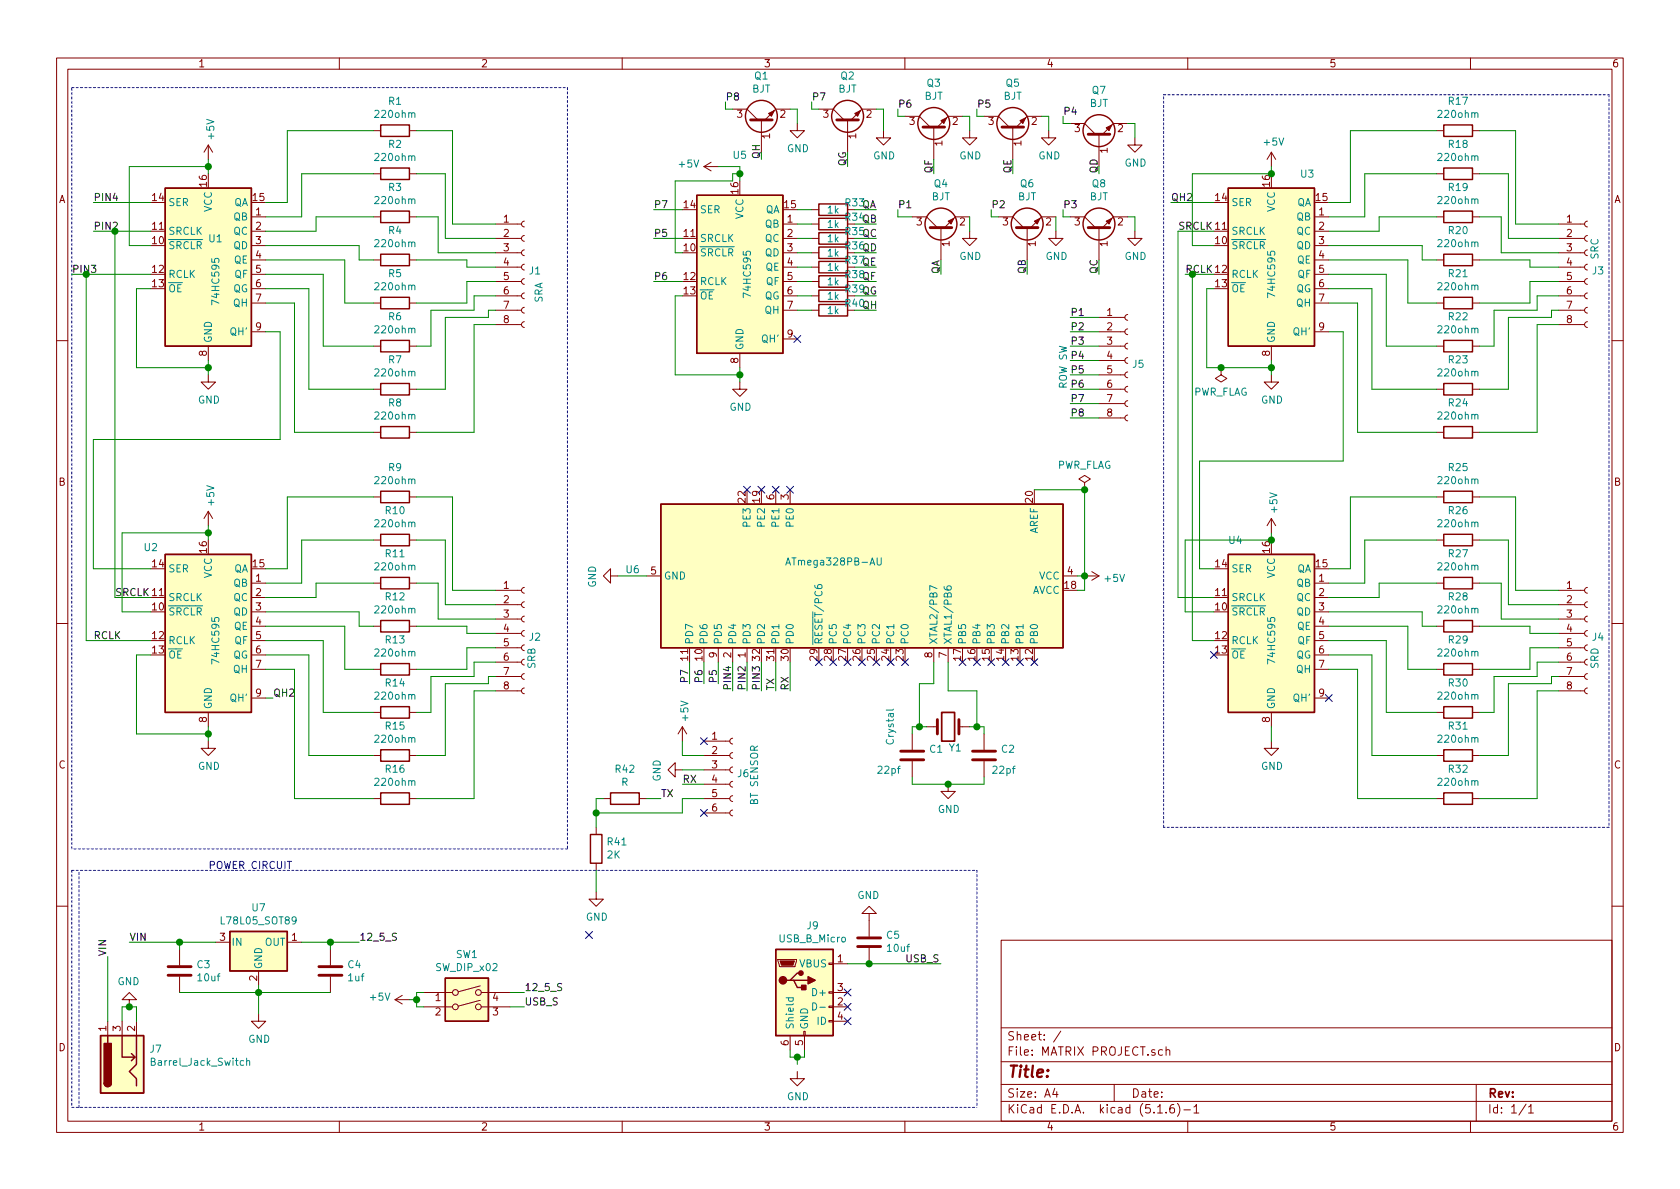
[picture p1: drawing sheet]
<svg xmlns="http://www.w3.org/2000/svg" width="297mm" height="210mm" viewBox="0 0 297 210" stroke-linecap="round" stroke-linejoin="round" font-family="sans-serif">
<g fill="none" stroke="#840000" stroke-width=".18">
<path d="M10 10.3h277v189.9h-277zM12 12.2h273v186.1h-273zM60 10.3v1.9M110 10.3v1.9M129.5 19.3h2.6l1.9 1.9M139.7 19.3h-2.5l-1.9 1.9M144.8 19.3h2.5l1.9 1.9M154.9 19.3h-2.5l-1.9 1.9M160 10.3v1.9M210 10.3v1.9M260 10.3v1.9M36.8 25.6v2.6"/>
<path d="M36.8 25.6l-.7 1.3M36.8 25.6l.8 1.3M44.4 38.3h2.6M66 38.3h1.3M66 23.1h1.3M66 30.7h1.3M72.4 38.3h1.3M72.4 23.1h1.3M72.4 30.7h1.3M87.6 39.6h4.6M92.7 39.1l-.3 .1-.2 .3 .1 .4 .4 .2M124.5 29.5l1.2 .7"/>
<path d="M124.5 29.5h2.5M125.7 28.7l-1.2 .8M134.6 21.2v5.7M138.4 39.6h2.6M141 21.8v1.3h1.2l-1.2 1.3-1.3-1.3h1.3M143.5 39.6h1.3M143.5 37.1h1.3M149.9 21.2v5.7M156.2 23.1v1.3h1.3l-1.3 1.2-1.3-1.2h1.3M160 20.6h2.6l1.9 1.9M161.3 38.3h2.5l1.9 2M165.1 22.5v5.7"/>
<path d="M170.2 20.6h-2.6l-1.9 1.9M171.4 23.1v1.3h1.3l-1.3 1.2-1.2-1.2h1.2M171.4 38.3h-2.5l-1.9 2M174 20.6h2.5l1.9 1.9M176.5 38.3h2.6l1.9 2M179.1 22.5v5.7M184.1 20.6h-2.5l-1.9 1.9M185.4 23.1v1.3h1.3l-1.3 1.2-1.3-1.2h1.3M186.7 38.3h-2.6l-1.9 2M189.2 38.3h2.6l1.9 2M189.2 21.8h2.6l1.9 1.9M194.3 23.7v5.8"/>
<path d="M199.4 21.8h-2.6l-1.9 1.9M199.4 38.3h-2.6l-1.9 2M200.7 24.4v1.2h1.2l-1.2 1.3-1.3-1.3h1.3M224.8 26.9v2.6M224.8 26.9l-.8 1.3M224.8 26.9l.8 1.3M232.4 38.3h2.5M254 38.3h1.3M254 23.1h1.3M254 30.7h1.3M260.3 38.3h1.3M260.3 23.1h1.3"/>
<path d="M260.3 30.7h1.3M275.6 39.6h4.6M280.7 39.1l-.3 .1-.2 .3 .1 .4 .4 .2M44.4 40.9h2.6M44.4 43.4h2.6M44.4 46h2.6M44.4 48.5h2.6M44.4 51h2.6M44.4 53.6h2.6M44.4 58.7h2.6M66 46h1.3M66 53.6h1.3"/>
<path d="M72.4 46h1.3M72.4 53.6h1.3M87.6 52.3h4.6M87.6 57.4h4.6M87.6 54.9h4.6M87.6 49.8h4.6M87.6 47.2h4.6M87.6 44.7h4.6M87.6 42.2h4.6M92.7 56.9l-.3 .1-.2 .3 .1 .4 .4 .2M92.7 54.4l-.3 .1-.2 .3 .1 .4 .4 .2M92.7 51.8l-.3 .1-.2 .3 .1 .4 .4 .2"/>
<path d="M92.7 49.3l-.3 .1-.2 .3 .1 .4 .4 .2M92.7 46.7l-.3 .1-.2 .4 .1 .3 .4 .2M92.7 44.2l-.3 .1-.2 .3 .1 .4 .4 .2M92.7 41.7l-.3 .1-.2 .3 .1 .4 .4 .2M138.4 52.3h2.6M138.4 54.9h2.6M138.4 49.8h2.6M138.4 47.2h2.6M138.4 44.7h2.6M138.4 42.2h2.6M138.4 59.9h2.6M143.5 52.3h1.3"/>
<path d="M143.5 54.9h1.3M143.5 49.8h1.3M143.5 47.2h1.3M143.5 44.7h1.3M143.5 42.2h1.3M166.4 40.3v5.7M171.4 40.9v1.3h1.3l-1.3 1.2-1.2-1.2h1.2M181.6 40.3v5.7M186.7 40.9v1.3h1.3l-1.3 1.2-1.3-1.2h1.3M194.3 58.7h4.6M194.3 56.1h4.6M194.3 40.3v5.7"/>
<path d="M199.4 58.2l-.3 .1-.2 .3 .1 .4 .4 .2M199.4 55.6l-.3 .1-.2 .4 .1 .3 .4 .2M200.7 40.9v1.3h1.2l-1.2 1.2-1.3-1.2h1.3M232.4 40.9h2.5M232.4 43.4h2.5M232.4 46h2.5M232.4 48.5h2.5M232.4 51h2.5M232.4 53.6h2.5M232.4 58.7h2.5M254 46h1.3M254 53.6h1.3"/>
<path d="M260.3 46h1.3M260.3 53.6h1.3M275.6 52.3h4.6M275.6 57.4h4.6M275.6 54.9h4.6M275.6 49.8h4.6M275.6 47.2h4.6M275.6 44.7h4.6M275.6 42.2h4.6M280.7 56.9l-.3 .1-.2 .3 .1 .4 .4 .2M280.7 54.4l-.3 .1-.2 .3 .1 .4 .4 .2M280.7 51.8l-.3 .1-.2 .3 .1 .4 .4 .2"/>
<path d="M280.7 49.3l-.3 .1-.2 .3 .1 .4 .4 .2M280.7 46.7l-.3 .1-.2 .4 .1 .3 .4 .2M280.7 44.2l-.3 .1-.2 .3 .1 .4 .4 .2M280.7 41.7l-.3 .1-.2 .3 .1 .4 .4 .2M10 60.2h2M36.8 66.3v1.3h1.3l-1.3 1.2-1.2-1.2h1.2M36.8 61.2v2.5M66 61.2h1.3M66 68.8h1.3M66 76.4h1.3M72.4 61.2h1.3M72.4 68.8h1.3"/>
<path d="M72.4 76.4h1.3M130.8 67.6v1.2h1.3l-1.3 1.3-1.3-1.3h1.3M130.8 62.5v2.5M194.3 61.2h4.6M194.3 68.8h4.6M194.3 73.9h4.6M194.3 71.4h4.6M194.3 66.3h4.6M194.3 63.7h4.6M199.4 73.4l-.3 .1-.2 .3 .1 .4 .4 .2M199.4 70.9l-.3 .1-.2 .3 .1 .4 .4 .2M199.4 68.3l-.3 .1-.2 .4 .1 .3 .4 .2"/>
<path d="M199.4 65.8l-.3 .1-.2 .3 .1 .4 .4 .2M199.4 63.2l-.3 .1-.2 .4 .1 .4 .4 .2M199.4 60.7l-.3 .1-.2 .3 .1 .4 .4 .2M215.9 65v1.3l1 .6-1 .7-1-.7 1-.6M215.9 65h.1M224.8 66.3v1.3h1.3l-1.3 1.2-1.3-1.2h1.3M224.8 61.2v2.5M254 61.2h1.3M254 68.8h1.3M254 76.4h1.3M260.3 61.2h1.3M260.3 68.8h1.3"/>
<path d="M260.3 76.4h1.3M285 60.2h2M36.8 90.4v2.6M36.8 90.4l-.7 1.3M36.8 90.4l.8 1.3M66 87.9h1.3M66 95.5h1.3M72.4 87.9h1.3M72.4 95.5h1.3M137.2 86.6v2.5M139.7 86.6v2.5M191.8 85.3l1-.6-1-.6-1 .6 1 .6v1.3"/>
<path d="M191.8 86.6h.1M224.8 91.7l-.8 1.3M224.8 91.7v2.5M224.8 91.7l.8 1.3M254 87.9h1.3M254 95.5h1.3M260.3 87.9h1.3M260.3 95.5h1.3M10 110.3h2M44.4 103.1h2.6M44.4 110.7h2.6M44.4 118.4h2.6"/>
<path d="M44.4 105.7h2.6M44.4 108.2h2.6M44.4 113.3h2.6M44.4 115.8h2.6M66 103.1h1.3M66 110.7h1.3M66 118.4h1.3M72.4 103.1h1.3M72.4 110.7h1.3M72.4 118.4h1.3M87.6 119.6h4.6M87.6 117.1h4.6"/>
<path d="M87.6 114.5h4.6M87.6 112h4.6M87.6 109.5h4.6M87.6 106.9h4.6M87.6 104.4h4.6M92.7 119.1l-.3 .1-.2 .4 .1 .3 .4 .2M92.7 116.6l-.3 .1-.2 .3 .1 .4 .4 .2M92.7 114l-.3 .1-.2 .4 .1 .4 .4 .2M92.7 111.5l-.3 .1-.2 .3 .1 .4 .4 .2M92.7 109l-.3 .1-.2 .3 .1 .4 .4 .2M92.7 106.4l-.3 .1-.2 .4 .1 .3 .4 .2M92.7 103.9l-.3 .1-.2 .3 .1 .4 .4 .2"/>
<path d="M107.9 101.8v-1.2l-1.2 1.2 1.2 1.3v-1.3h1.3M114.3 101.8h2.5M127 114.5v2.6M129.5 114.5v2.6M132.1 114.5v2.6M165.1 114.5v2.6M167.6 114.5v2.6M188 101.8h2.5M191.8 101.8h2.5M193 101.1l1.3 .7M194.3 101.8l-1.3 .8M232.4 103.1h2.5"/>
<path d="M232.4 110.7h2.5M232.4 118.4h2.5M232.4 105.7h2.5M232.4 108.2h2.5M232.4 113.3h2.5M232.4 115.8h2.5M254 103.1h1.3M254 110.7h1.3M254 118.4h1.3M260.3 103.1h1.3M260.3 110.7h1.3M260.3 118.4h1.3"/>
<path d="M275.6 119.6h4.6M275.6 117.1h4.6M275.6 114.5h4.6M275.6 112h4.6M275.6 109.5h4.6M275.6 106.9h4.6M275.6 104.4h4.6M280.7 119.1l-.3 .1-.2 .4 .1 .3 .4 .2M280.7 116.6l-.3 .1-.2 .3 .1 .4 .4 .2M280.7 114l-.3 .1-.2 .4 .1 .4 .4 .2M280.7 111.5l-.3 .1-.2 .3 .1 .4 .4 .2M280.7 109l-.3 .1-.2 .3 .1 .4 .4 .2"/>
<path d="M280.7 106.4l-.3 .1-.2 .4 .1 .3 .4 .2M280.7 103.9l-.3 .1-.2 .3 .1 .4 .4 .2M285 110.3h2M36.8 131.1v1.2h1.3l-1.3 1.3-1.2-1.3h1.2M36.8 126v2.5M44.4 123.4h2.6M66 133.6h1.3M66 126h1.3M72.4 133.6h1.3M72.4 126h1.3M87.6 122.2h4.6M92.7 121.7l-.3 .1-.2 .3 .1 .4 .4 .2"/>
<path d="M119.4 136.1v-1.2l-1.3 1.2 1.3 1.3v-1.3h1.2M120.6 128.5l-.7 1.3M120.6 128.5v2.6M120.6 128.5l.8 1.3M124.5 138.7h4.5M124.5 136.1h4.5M124.5 133.6h4.5M124.5 131.1h4.5M129.5 138.2l-.3 .1-.2 .3 .1 .4 .4 .2M129.5 135.6l-.3 .1-.2 .4 .1 .3 .4 .2M129.5 133.1l-.3 .1-.2 .3 .1 .4 .4 .2M129.5 130.6l-.3 .1-.2 .3 .1 .4 .4 .2"/>
<path d="M161.3 129.8v2.8M161.3 134.6v2.8M163.8 128.5h1.9M167.6 138.7v1.2h1.3l-1.3 1.3-1.2-1.3h1.2M169.5 128.5h1.9M174 129.8v2.8M174 134.6v2.8M224.8 131.1v1.2h1.3l-1.3 1.3-1.3-1.3h1.3M224.8 126v2.5M232.4 123.4h2.5M254 133.6h1.3M254 126h1.3"/>
<path d="M260.3 133.6h1.3M260.3 126h1.3M275.6 122.2h4.6M280.7 121.7l-.3 .1-.2 .3 .1 .4 .4 .2M66 141.2h1.3M72.4 141.2h1.3M105.4 157.7v1.3h1.3l-1.3 1.3-1.3-1.3h1.3M105.4 146.3v1.3M105.4 152.6v1.3M106.7 141.2h1.2M113 141.2h1.3M124.5 143.8h4.5"/>
<path d="M124.5 141.2h4.5M129.5 143.3l-.3 .1-.2 .3 .1 .4 .4 .2M129.5 140.7l-.3 .1-.2 .3 .1 .4 .4 .2M254 141.2h1.3M260.3 141.2h1.3M10 160.2h2M22.9 176.8h1.2l-1.2-1.3-1.3 1.3h1.3v1.2M31.7 167.9v2.8M31.7 172.7v2.8M38.1 166.6h2.5M45.7 179.3v1.3h1.3l-1.3 1.3-1.3-1.3h1.3M45.7 171.7v2.5"/>
<path d="M50.8 166.6h2.5M58.4 167.9v2.8M58.4 172.7v2.8M69.8 176.8l1.3 .7M69.8 176.8h2.6M71.1 176l-1.3 .8M74.9 178h5.1M74.9 175.5h5.1M84.9 176.9l-3.9 1M84.9 174.3l-3.9 1.1M85.1 178h5.1M85.1 175.5h5.1"/>
<path d="M137.5 169.7h3.3v.2l-.2 1h-2.8zM146.6 177.9h.7v.3h-.7zM146.6 175.4h.7v.2h-.7zM146.6 170.3h.7v.3h-.7zM147.3 170.4h2.6M147.3 178h2.6M147.3 175.5h2.6M153.7 161.5h1.2l-1.2-1.2-1.3 1.2h1.3v4.1M153.7 167.6v2.8M177 166.3h108v32h-108zM285 160.2h2M19 180.6v2.5"/>
<path d="M21.6 180.6v2.5M24.1 180.6v2.5M60 198.3v1.9M110 198.3v1.9M139.7 183.1v2.6M141 189.5v1.2h1.2l-1.2 1.3-1.3-1.3h1.3M142.1 182.4h.3v.7h-.3zM142.2 183.1v2.6M146.6 180.5h.7v.2h-.7zM147.3 180.6h2.6M160 198.3v1.9M177 194.8h108"/>
<path d="M177 191.8h108M177 187.8h108M177 181.8h108M186.5 192.5l-.4 1h1M186.8 193v1M187.6 182.3l-1.3 2M197 191.8v3M204.7 196.8h.8M205.5 185.7l-.4-.1-.3 .3 .1 .6 .2 .1 .4-.1M206.2 196.7v.1M206.2 185.7a.37 .37 0 0 1 .6 .1v.8M206.2 185.1v1.5"/>
<path d="M207.5 195.3a.59 .59 0 0 0-.7 .7v.5l.2 .2 .4 .1 .2-.1 .1-.5-.2-.2-.4-.1-.3 .3M208.2 195.1a1.71 1.71 0 0 1 0 2.3M209.3 196.3h1.2M210 198.3v1.9M211.1 195.8l.4-.5v1.5M211.1 196.8h.9M260 198.3v1.9M261 191.8v6.5M269.8 195.2l-1.2 2M270.3 195.8l.4-.5v1.5M270.3 196.8h.8"/>
<circle cx="80.5" cy="175.5" r=".51"/>
<circle cx="80.5" cy="178" r=".51"/>
<circle cx="84.6" cy="175.5" r=".51"/>
<circle cx="84.6" cy="178" r=".51"/>
</g>
<g fill="none" stroke="#840000" stroke-width=".25">
<path d="M29.2 33.3h15.2v27.9h-15.2zM67.3 22.1h5.1v2h-5.1zM67.3 29.7h5.1v2h-5.1zM67.3 37.3h5.1v2.1h-5.1zM123.2 34.5h15.2v28h-15.2zM144.8 38.6h5.1v2h-5.1zM144.8 36.1h5.1v2h-5.1zM217.2 33.3h15.2v27.9h-15.2zM255.3 22.1h5v2h-5zM255.3 29.7h5v2h-5zM255.3 37.3h5v2.1h-5zM67.3 45h5.1v2h-5.1z"/>
<path d="M67.3 52.6h5.1v2h-5.1zM144.8 51.3h5.1v2h-5.1zM144.8 53.8h5.1v2.1h-5.1zM144.8 48.8h5.1v2h-5.1zM144.8 46.2h5.1v2.1h-5.1zM144.8 43.7h5.1v2h-5.1zM144.8 41.1h5.1v2.1h-5.1zM255.3 52.6h5v2h-5zM255.3 45h5v2h-5zM67.3 60.2h5.1v2h-5.1zM67.3 67.8h5.1v2h-5.1zM67.3 75.4h5.1v2.1h-5.1z"/>
<path d="M255.3 60.2h5v2h-5zM255.3 67.8h5v2h-5zM255.3 75.4h5v2.1h-5zM29.2 98h15.2v28h-15.2zM67.3 94.5h5.1v2h-5.1zM67.3 86.9h5.1v2h-5.1zM116.8 89.1h71.2v25.4h-71.2zM217.2 98h15.2v28h-15.2zM255.3 86.9h5v2h-5zM255.3 94.5h5v2h-5zM67.3 102.1h5.1v2h-5.1zM67.3 109.7h5.1v2.1h-5.1z"/>
<path d="M67.3 117.3h5.1v2.1h-5.1zM255.3 102.1h5v2h-5zM255.3 109.7h5v2.1h-5zM255.3 117.3h5v2.1h-5zM67.3 125h5.1v2h-5.1zM67.3 132.6h5.1v2h-5.1zM255.3 125h5v2h-5zM255.3 132.6h5v2h-5zM67.3 140.2h5.1v2h-5.1zM104.4 147.6h2v5h-2zM107.9 140.2h5.1v2h-5.1zM255.3 140.2h5v2h-5z"/>
<path d="M40.6 164.7h10.2v7h-10.2zM78.7 173h7.7v7.6h-7.7zM137.2 167.9h10.1v15.2h-10.1zM139.7 173.3h.6l.7 1.3h1.2M140.3 173.3h2.6M141.6 172.1h-.6l-1.3 1.2h-.6M17.8 183.1h7.6v10.2h-7.6zM18.4 191.5a.63 .63 0 0 0 .6 .6 .63 .63 0 0 0 .7-.6M19 183.1v1.3M21.6 183.1v3.8h2.3l-.7 .7M23.2 186.3l.7 .6M24.1 183.1v5.1l-1.2 1.3 1.2 1.2v1.3"/>
<circle cx="134.6" cy="20.6" r="2.82"/>
<circle cx="149.9" cy="20.6" r="2.82"/>
<circle cx="165.1" cy="21.8" r="2.82"/>
<circle cx="166.4" cy="39.6" r="2.82"/>
<circle cx="179.1" cy="21.8" r="2.82"/>
<circle cx="181.6" cy="39.6" r="2.82"/>
<circle cx="194.3" cy="39.6" r="2.82"/>
<circle cx="194.3" cy="23.1" r="2.82"/>
</g>
<g fill="#ffffc2" stroke="#ffffc2" stroke-width=".18">
<path d="M29.2 33.3h15.2v27.9h-15.2z"/>
<path d="M123.2 34.5h15.2v28h-15.2z"/>
<path d="M116.8 89.1h71.2v25.4h-71.2z"/>
<path d="M217.2 98h15.2v28h-15.2z"/>
<path d="M217.2 33.3h15.2v27.9h-15.2z"/>
<path d="M40.6 164.7h10.2v7h-10.2z"/>
<path d="M137.2 167.9h10.1v15.2h-10.1z"/>
<path d="M78.7 173h7.7v7.6h-7.7z"/>
<path d="M29.2 98h15.2v28h-15.2z"/>
<path d="M17.8 183.1h7.6v10.2h-7.6z"/>
</g>
<g fill="none" stroke="#840000" stroke-width=".51">
<path d="M132.7 21.2h3.8M148 21.2h3.8M163.2 22.5h3.8M177.2 22.5h3.8M192.4 23.7h3.8M164.5 40.3h3.8M179.7 40.3h3.8M192.4 40.3h3.8M159.3 134.4h4M159.3 132.8h4M165.7 127.2v2.6M169.5 127.2v2.6"/>
<path d="M172 134.4h4M172 132.8h4M29.7 172.5h4.1M29.7 170.9h4.1M56.4 172.5h4.1M56.4 170.9h4.1M151.6 165.9h4.1M151.6 167.4h4.1"/>
</g>
<g fill="#840000" stroke="#840000" stroke-width=".18">
<path d="M135.9 20.1l1-.5-.5 1z"/>
<path d="M137.9 169.9h2.6l-.3 .8h-2z"/>
<path d="M195.6 22.6l1-.5-.5 1z"/>
<path d="M151.1 20.1l1-.5-.5 1z"/>
<path d="M166.4 21.3l1-.5-.5 1z"/>
<path d="M180.3 21.3l1.1-.5-.6 1z"/>
<path d="M195.6 39.1l1-.5-.5 1z"/>
<path d="M167.6 39.1l1.1-.5-.6 1z"/>
<path d="M182.9 39.1l1-.5-.5 1z"/>
</g>
<path d="M166.5 126h2.3v5.1h-2.3z" fill="none" stroke="#840000" stroke-width=".3"/>
<g fill="none" stroke="#008484" stroke-width=".18">
<path d="M138.9 99.9l.4-1.3 .5 1.3M139.1 99.6h.5M155.1 98.6v1.1l.2 .2h.3l.2-.2v-1.1M144.1 103.5v.4a.87 .87 0 0 0 1.2 0l-.1-.5h-.5l-.1 .5 .2 .2M165.7 104.1l-1.3-.5v.8M166.9 103.7l.2 .5 .4 .1h.6l.1-.2-.1-.4-.1-.1-.5 .1-.1 .4 .3 .2M158 125.4l-.2 .2h-1.1M139 176.4h1.3M139.5 176.4l-.1 .4 .2 .3 .6-.1v-.6M143.7 177.3a.64 .64 0 0 1 .7 .7 .64 .64 0 0 1-.7 .6zM145 178.1h.9M43.6 187.7l.2-.2 .3 .1v.8"/>
<path d="M43.6 187.1v1.3"/>
</g>
<g fill="#840000" stroke="#840000" stroke-width=".25">
<path d="M141.7 174.2h.8v.8h-.8z"/>
<path d="M142.9 172.7l1.2 .6-1.2 .7z"/>
<path d="M18.4 191.5h1.3a.63 .63 0 0 1-.7 .6 .63 .63 0 0 1-.6-.6z"/>
<path d="M18.4 184.5h1.3v7h-1.3z"/>
<circle cx="138.4" cy="173.3" r=".63"/>
<circle cx="141.6" cy="172.1" r=".38"/>
</g>
<g fill="none" stroke="#0000c2" stroke-width=".18" stroke-dasharray=".4 .4">
<path d="M12.7 15.5h87.6M100.3 15.5v134.6M205.7 16.8h78.8M284.5 16.8v129.5M12.7 150.1v-134.6M12.7 153.9h160M12.7 153.9v41.9M100.3 150.1h-87.6M172.7 153.9v41.9M205.7 146.3v-129.5M284.5 146.3h-78.8M12.7 195.8h160"/>
<path d="M14 195.8v-41.9"/>
</g>
<g fill="none" stroke="#008400" stroke-width=".18">
<path d="M128.3 18v1.3h1.2M139.7 19.3h1.3v2.5M143.5 18v1.3h1.3M154.9 19.3h1.3v3.8M158.7 19.3v1.3h1.3M172.7 19.3v1.3h1.3M16.5 35.8h10.2M36.8 29.5h-13.9v13.9h3.8M36.8 28.2v2.5M66 38.3h-10.1v2.6h-8.9M66 23.1h-15.2v12.7h-3.8M66 30.7h-12.7v7.6h-6.3"/>
<path d="M73.7 38.3h3.8v6.4h10.1M73.7 30.7h5v11.5h8.9M73.7 23.1h6.3v16.5h7.6M115.6 37.1h5M127 29.5h3.8v2.5M130.8 30.7h-1.3v1.3h-10.1v12.7h1.2M141 37.1h2.5M141 39.6h2.5M151.1 37.1h3.8M151.1 39.6h3.8M158.7 37.1v1.2h2.6M170.2 20.6h1.2v2.5"/>
<path d="M171.4 38.3v2.6M175.3 37.1v1.2h1.2M184.1 20.6h1.3v2.5M186.7 38.3v2.6M188 37.1v1.2h1.2M188 20.6v1.2h1.2M199.4 21.8h1.3v2.6M199.4 38.3h1.3v2.6M207 35.8h7.6M224.8 29.5v1.2h-14v12.7h3.8M254 38.3h-10.2v2.6h-8.9M254 23.1h-15.2v12.7h-3.9"/>
<path d="M254 30.7h-12.7v7.6h-6.4M261.6 38.3h3.8v6.4h10.2M261.6 30.7h5.1v11.5h8.9M261.6 23.1h6.4v16.5h7.6M16.5 40.9h10.2M20.3 40.9v64.8h6.4M26.7 51h-2.6v14h12.7M26.7 48.5h-11.5v64.8h11.5M47 51h7.6v17.8h11.4M47 58.7h2.5v19h-33v22.9h10.2M47 48.5h10.1v12.7h8.9M47 43.4h16.5v2.6h2.5"/>
<path d="M47 53.6h5.1v22.8h13.9M47 46h14v7.6h5M73.7 46h8.8v1.2h5.1M87.6 54.9h-1.2v1.2h-7.7v12.7h-5M87.6 52.3h-3.8v2.6h-7.6v6.3h-2.5M87.6 49.8h-5.1v3.8h-8.8M87.6 57.4h-3.8v19h-10.1M115.6 49.8h5M115.6 42.2h5M120.6 52.3h-1.2v14h11.4M141 44.7h2.5M141 49.8h2.5"/>
<path d="M141 42.2h2.5M141 52.3h2.5M141 47.2h2.5M141 54.9h2.5M151.1 44.7h3.8M151.1 49.8h3.8M151.1 42.2h3.8M151.1 52.3h3.8M151.1 47.2h3.8M151.1 54.9h3.8M189.2 56.1h5.1M189.2 58.7h5.1"/>
<path d="M214.6 51h-1.2v14h11.4M214.6 48.5h-3.8v64.8h3.8M214.6 40.9h-6.3v64.8h6.3M234.9 51h7.7v17.8h11.4M234.9 58.7h2.6v22.8h-25.4v19.1h2.5M234.9 48.5h10.2v12.7h8.9M234.9 43.4h16.6v2.6h2.5M234.9 53.6h5.1v22.8h14M234.9 46h14v7.6h5.1M261.6 46h8.9v1.2h5.1M275.6 54.9h-1.3v1.2h-7.6v12.7h-5.1M275.6 52.3h-3.8v2.6h-7.6v6.3h-2.6"/>
<path d="M275.6 49.8h-5.1v3.8h-8.9M275.6 57.4h-3.8v19h-10.2M36.8 63.7v2.6M130.8 65v2.6M189.2 68.8h5.1M189.2 61.2h5.1M189.2 66.3h5.1M189.2 71.4h5.1M189.2 73.9h5.1M189.2 63.7h5.1M224.8 63.7v2.6M36.8 93v2.5"/>
<path d="M36.8 94.2h-15.2v14h5.1M66 87.9h-15.2v12.7h-3.8M66 95.5h-12.7v7.6h-6.3M73.7 87.9h6.3v16.5h7.6M73.7 95.5h5v11.4h8.9M182.9 86.6h8.9v17.8h-1.3M224.8 94.2v1.3h-15.3v12.7h5.1M254 87.9h-15.2v12.7h-3.9M254 95.5h-12.7v7.6h-6.4M261.6 87.9h6.4v16.5h7.6M261.6 95.5h5.1v11.4h8.9M26.7 115.8h-2.6v14h12.7"/>
<path d="M47 115.8h7.6v17.8h11.4M47 113.3h10.1v12.7h8.9M47 108.2h16.5v2.5h2.5M47 118.4h5.1v22.8h13.9M47 110.7h14v7.7h5M66 103.1h-10.1v2.6h-8.9M73.7 103.1h3.8v6.4h10.1M73.7 110.7h8.8v1.3h5.1M87.6 119.6h-1.2v1.3h-7.7v12.7h-5M87.6 117.1h-3.8v2.5h-7.6v6.4h-2.5M87.6 114.5h-5.1v3.9h-8.8M109.2 101.8h5.1"/>
<path d="M121.9 117.1v3.8M124.5 117.1v3.8M127 117.1v3.8M129.5 117.1v5.1M132.1 117.1v5.1M134.6 117.1v5.1M137.2 117.1v5.1M139.7 117.1v5.1M165.1 117.1v3.8h-2.5v7.6M167.6 117.1v5.1h5.1v6.3M190.5 101.8h1.3M234.9 115.8h7.7v17.8h11.4"/>
<path d="M234.9 113.3h10.2v12.7h8.9M234.9 108.2h16.6v2.5h2.5M234.9 118.4h5.1v22.8h14M234.9 110.7h14v7.7h5.1M254 103.1h-10.2v2.6h-8.9M261.6 103.1h3.8v6.4h10.2M261.6 110.7h8.9v1.3h5.1M275.6 119.6h-1.3v1.3h-7.6v12.7h-5.1M275.6 117.1h-3.8v2.5h-7.6v6.4h-2.6M275.6 114.5h-5.1v3.9h-8.9M36.8 128.5v2.6M47 123.4h1.3"/>
<path d="M87.6 122.2h-3.8v19h-10.1M120.6 136.1h3.9M120.6 131.1v2.5h3.9M120.6 138.7h3.9M161.3 137.4v1.3h12.7v-1.3M163.8 128.5h-2.5v1.3M171.4 128.5h2.6v1.3M224.8 128.5v2.6M275.6 122.2h-3.8v19h-10.2M105.4 153.9v3.8M106.7 141.2h-1.3v5.1M114.3 141.2h2.5"/>
<path d="M124.5 141.2h-3.9v2.6h-15.2M19 169.2v11.4M22.9 166.6h15.2M31.7 166.6v1.3M31.7 175.5h26.7M45.7 174.2v5.1M53.3 166.6h10.2M58.4 166.6v1.3M72.4 176.8h1.3M74.9 175.5h-1.2v2.5h1.2M90.2 178h2.5M90.2 175.5h2.5"/>
<path d="M149.9 170.4h16.5M21.6 180.6v-2.6h2.5v2.6M139.7 185.7v1.2h2.5v-1.2M141 186.9v1.3"/>
</g>
<g fill="#008400" stroke="#008400" stroke-width=".25">
<circle cx="141" cy="186.9" r=".51"/>
<circle cx="172.7" cy="128.5" r=".51"/>
<circle cx="15.2" cy="48.5" r=".51"/>
<circle cx="36.8" cy="94.2" r=".51"/>
<circle cx="73.7" cy="176.8" r=".51"/>
<circle cx="20.3" cy="40.9" r=".51"/>
<circle cx="162.6" cy="128.5" r=".51"/>
<circle cx="36.8" cy="29.5" r=".51"/>
<circle cx="191.8" cy="101.8" r=".51"/>
<circle cx="22.9" cy="178" r=".51"/>
<circle cx="153.7" cy="170.4" r=".51"/>
<circle cx="167.6" cy="138.7" r=".51"/>
<circle cx="36.8" cy="129.8" r=".51"/>
<circle cx="105.4" cy="143.8" r=".51"/>
<circle cx="130.8" cy="66.3" r=".51"/>
<circle cx="58.4" cy="166.6" r=".51"/>
<circle cx="224.8" cy="30.7" r=".51"/>
<circle cx="224.8" cy="65" r=".51"/>
<circle cx="130.8" cy="30.7" r=".51"/>
<circle cx="45.7" cy="175.5" r=".51"/>
<circle cx="191.8" cy="86.6" r=".51"/>
<circle cx="215.9" cy="65" r=".51"/>
<circle cx="224.8" cy="95.5" r=".51"/>
<circle cx="31.8" cy="166.6" r=".51"/>
<circle cx="36.8" cy="65" r=".51"/>
<circle cx="210.8" cy="48.5" r=".51"/>
</g>
<g fill="none" stroke="#000084" stroke-width=".18">
<path d="M140.4 59.3l1.2 1.2M141.6 59.3l-1.2 1.2M131.5 86l1.2 1.2M132.7 86l-1.2 1.2M134 86l1.2 1.2M135.2 86l-1.2 1.2M136.6 86l1.2 1.2M137.8 86l-1.2 1.2M139.1 86l1.2 1.2M140.3 86l-1.2 1.2M144.2 116.5l1.2 1.2M145.4 116.5l-1.2 1.2"/>
<path d="M146.7 116.5l1.2 1.2M147.9 116.5l-1.2 1.2M149.3 116.5l1.2 1.2M150.5 116.5l-1.2 1.2M151.8 116.5l1.2 1.2M153 116.5l-1.2 1.2M154.3 116.5l1.2 1.2M155.5 116.5l-1.2 1.2M156.9 116.5l1.2 1.2M158.1 116.5l-1.2 1.2M159.4 116.5l1.2 1.2M160.6 116.5l-1.2 1.2"/>
<path d="M169.6 116.5l1.2 1.2M170.8 116.5l-1.2 1.2M172.1 116.5l1.2 1.2M173.3 116.5l-1.2 1.2M174.7 116.5l1.2 1.2M175.9 116.5l-1.2 1.2M177.2 116.5l1.2 1.2M178.4 116.5l-1.2 1.2M179.7 116.5l1.2 1.2M180.9 116.5l-1.2 1.2M182.3 116.5l1.2 1.2M183.5 116.5l-1.2 1.2"/>
<path d="M214 115.2l1.2 1.2M215.2 115.2l-1.2 1.2M123.9 130.4l1.2 1.3M125.1 130.4l-1.2 1.3M234.3 122.8l1.3 1.2M235.6 122.8l-1.3 1.2M123.9 143.1l1.2 1.3M125.1 143.1l-1.2 1.3M103.5 164.7l1.2 1.3M104.7 164.7l-1.2 1.3M149.3 174.9l1.2 1.2M149.3 177.4l1.2 1.3"/>
<path d="M149.3 180l1.2 1.2M150.5 174.9l-1.2 1.2M150.5 177.4l-1.2 1.3M150.5 180l-1.2 1.2"/>
</g>
<text font-size="2.8" fill="#840000" x="178" y="190.5">Title:</text>
<g font-size="2.1" fill="#840000">
<text x="178" y="184">Sheet: /</text>
<text x="178" y="186.7">File: MATRIX PROJECT.sch</text>
<text x="178" y="196.9">KiCad E.D.A. kicad (5.1.6)-1</text>
<text x="178" y="194.1">Size: A4</text>
<text x="200" y="194.1">Date:</text>
<text x="263" y="194.1">Rev:</text>
<text x="263" y="196.9">Id: 1/1</text>
</g>
<g font-size="1.8" fill="#840000">
<text x="35" y="11.9">1</text>
<text x="85" y="11.9">2</text>
<text x="135" y="11.9">3</text>
<text x="185" y="11.9">4</text>
<text x="235" y="11.9">5</text>
<text x="285" y="11.9">6</text>
<text x="130.3" y="20.8">3</text>
<text x="137.9" y="20.8">2</text>
<text x="145.6" y="20.8">3</text>
<text x="153.2" y="20.8">2</text>
<text x="160.8" y="22.1">3</text>
<text x="168.4" y="22.1">2</text>
<text x="174.8" y="22.1">3</text>
<text x="182.4" y="22.1">2</text>
<text x="190" y="23.4">3</text>
<text x="197.6" y="23.4">2</text>
<text x="136.1" y="24.5" transform="rotate(-90 136.1 24.5)">1</text>
<text x="151.4" y="24.5" transform="rotate(-90 151.4 24.5)">1</text>
<text x="166.6" y="25.8" transform="rotate(-90 166.6 25.8)">1</text>
<text x="180.6" y="25.8" transform="rotate(-90 180.6 25.8)">1</text>
<text x="195.8" y="27.1" transform="rotate(-90 195.8 27.1)">1</text>
<text x="10.4" y="35.9">A</text>
<text x="27" y="35.6">14</text>
<text x="36.6" y="33" transform="rotate(-90 36.6 33)">16</text>
<text x="44.8" y="35.6">15</text>
<text x="130.6" y="34.2" transform="rotate(-90 130.6 34.2)">16</text>
<text x="214.9" y="35.6">14</text>
<text x="224.5" y="33" transform="rotate(-90 224.5 33)">16</text>
<text x="232.7" y="35.6">15</text>
<text x="285.4" y="35.9">A</text>
<text x="27" y="40.6">11</text>
<text x="45.2" y="38.1">1</text>
<text x="45.2" y="40.6">2</text>
<text x="89.1" y="39.4">1</text>
<text x="89.1" y="41.9">2</text>
<text x="121" y="41.9">11</text>
<text x="121" y="36.8">14</text>
<text x="138.7" y="36.8">15</text>
<text x="139.2" y="39.4">1</text>
<text x="139.2" y="41.9">2</text>
<text x="162.1" y="39.9">3</text>
<text x="169.7" y="39.9">2</text>
<text x="177.3" y="39.9">3</text>
<text x="184.9" y="39.9">2</text>
<text x="190" y="39.9">3</text>
<text x="197.6" y="39.9">2</text>
<text x="233.2" y="38.1">1</text>
<text x="233.2" y="40.6">2</text>
<text x="277" y="39.4">1</text>
<text x="277" y="41.9">2</text>
<text x="27" y="43.2">10</text>
<text x="45.2" y="43.2">3</text>
<text x="45.2" y="45.7">4</text>
<text x="89.1" y="44.4">3</text>
<text x="89.1" y="47">4</text>
<text x="121" y="44.4">10</text>
<text x="139.2" y="44.4">3</text>
<text x="139.2" y="47">4</text>
<text x="167.9" y="43.6" transform="rotate(-90 167.9 43.6)">1</text>
<text x="183.1" y="43.6" transform="rotate(-90 183.1 43.6)">1</text>
<text x="195.8" y="43.6" transform="rotate(-90 195.8 43.6)">1</text>
<text x="214.9" y="43.2">10</text>
<text x="233.2" y="43.2">3</text>
<text x="233.2" y="45.7">4</text>
<text x="277" y="44.4">3</text>
<text x="277" y="47">4</text>
<text x="27" y="48.3">12</text>
<text x="27" y="50.8">13</text>
<text x="45.2" y="48.3">5</text>
<text x="45.2" y="50.8">6</text>
<text x="45.2" y="53.3">7</text>
<text x="89.1" y="49.5">5</text>
<text x="89.1" y="52.1">6</text>
<text x="121" y="49.5">12</text>
<text x="121" y="52.1">13</text>
<text x="139.2" y="49.5">5</text>
<text x="139.2" y="52.1">6</text>
<text x="214.9" y="50.8">13</text>
<text x="233.2" y="48.3">5</text>
<text x="233.2" y="50.8">6</text>
<text x="233.2" y="53.3">7</text>
<text x="277" y="49.5">5</text>
<text x="277" y="52.1">6</text>
<text x="45.2" y="58.4">9</text>
<text x="89.1" y="54.6">7</text>
<text x="89.1" y="57.1">8</text>
<text x="139.2" y="54.6">7</text>
<text x="139.2" y="59.7">9</text>
<text x="195.7" y="55.9">1</text>
<text x="195.7" y="58.4">2</text>
<text x="233.2" y="58.4">9</text>
<text x="277" y="54.6">7</text>
<text x="277" y="57.1">8</text>
<text x="36.6" y="63" transform="rotate(-90 36.6 63)">8</text>
<text x="130.6" y="64.2" transform="rotate(-90 130.6 64.2)">8</text>
<text x="195.7" y="61">3</text>
<text x="195.7" y="63.5">4</text>
<text x="224.5" y="63" transform="rotate(-90 224.5 63)">8</text>
<text x="195.7" y="66">5</text>
<text x="195.7" y="68.6">6</text>
<text x="195.7" y="71.1">7</text>
<text x="195.7" y="73.7">8</text>
<text x="10.4" y="85.9">B</text>
<text x="131.8" y="88.8" transform="rotate(-90 131.8 88.8)">22</text>
<text x="134.4" y="88.8" transform="rotate(-90 134.4 88.8)">19</text>
<text x="136.9" y="88.4" transform="rotate(-90 136.9 88.4)">6</text>
<text x="139.4" y="88.4" transform="rotate(-90 139.4 88.4)">3</text>
<text x="182.6" y="88.8" transform="rotate(-90 182.6 88.8)">20</text>
<text x="285.4" y="85.9">B</text>
<text x="27" y="100.3">14</text>
<text x="36.6" y="97.7" transform="rotate(-90 36.6 97.7)">16</text>
<text x="44.8" y="100.3">15</text>
<text x="115.1" y="101.6">5</text>
<text x="188.7" y="101.6">4</text>
<text x="214.9" y="100.3">14</text>
<text x="224.5" y="97.7" transform="rotate(-90 224.5 97.7)">16</text>
<text x="232.7" y="100.3">15</text>
<text x="27" y="107.9">10</text>
<text x="45.2" y="102.9">1</text>
<text x="45.2" y="105.4">2</text>
<text x="45.2" y="107.9">3</text>
<text x="89.1" y="104.1">1</text>
<text x="89.1" y="106.7">2</text>
<text x="188.3" y="104.1">18</text>
<text x="214.9" y="107.9">10</text>
<text x="214.9" y="105.4">11</text>
<text x="233.2" y="102.9">1</text>
<text x="233.2" y="105.4">2</text>
<text x="233.2" y="107.9">3</text>
<text x="277" y="104.1">1</text>
<text x="277" y="106.7">2</text>
<text x="27" y="113">12</text>
<text x="45.2" y="110.5">4</text>
<text x="45.2" y="113">5</text>
<text x="89.1" y="109.2">3</text>
<text x="89.1" y="111.8">4</text>
<text x="214.9" y="113">12</text>
<text x="233.2" y="110.5">4</text>
<text x="233.2" y="113">5</text>
<text x="277" y="109.2">3</text>
<text x="277" y="111.8">4</text>
<text x="27" y="115.6">13</text>
<text x="45.2" y="115.6">6</text>
<text x="45.2" y="118.1">7</text>
<text x="89.1" y="114.3">5</text>
<text x="89.1" y="116.8">6</text>
<text x="89.1" y="119.4">7</text>
<text x="121.7" y="116.8" transform="rotate(-90 121.7 116.8)">11</text>
<text x="124.2" y="116.8" transform="rotate(-90 124.2 116.8)">10</text>
<text x="126.7" y="116.3" transform="rotate(-90 126.7 116.3)">9</text>
<text x="129.3" y="116.3" transform="rotate(-90 129.3 116.3)">2</text>
<text x="131.8" y="116.3" transform="rotate(-90 131.8 116.3)">1</text>
<text x="134.4" y="116.8" transform="rotate(-90 134.4 116.8)">32</text>
<text x="136.9" y="116.8" transform="rotate(-90 136.9 116.8)">31</text>
<text x="139.4" y="116.8" transform="rotate(-90 139.4 116.8)">30</text>
<text x="144.5" y="116.8" transform="rotate(-90 144.5 116.8)">29</text>
<text x="147.1" y="116.8" transform="rotate(-90 147.1 116.8)">28</text>
<text x="149.6" y="116.8" transform="rotate(-90 149.6 116.8)">27</text>
<text x="152.1" y="116.8" transform="rotate(-90 152.1 116.8)">26</text>
<text x="154.7" y="116.8" transform="rotate(-90 154.7 116.8)">25</text>
<text x="157.2" y="116.8" transform="rotate(-90 157.2 116.8)">24</text>
<text x="159.8" y="116.8" transform="rotate(-90 159.8 116.8)">23</text>
<text x="164.8" y="116.3" transform="rotate(-90 164.8 116.3)">8</text>
<text x="167.4" y="116.3" transform="rotate(-90 167.4 116.3)">7</text>
<text x="169.9" y="116.8" transform="rotate(-90 169.9 116.8)">17</text>
<text x="172.5" y="116.8" transform="rotate(-90 172.5 116.8)">16</text>
<text x="175" y="116.8" transform="rotate(-90 175 116.8)">15</text>
<text x="177.5" y="116.8" transform="rotate(-90 177.5 116.8)">14</text>
<text x="180.1" y="116.8" transform="rotate(-90 180.1 116.8)">13</text>
<text x="182.6" y="116.8" transform="rotate(-90 182.6 116.8)">12</text>
<text x="214.9" y="115.6">13</text>
<text x="233.2" y="115.6">6</text>
<text x="233.2" y="118.1">7</text>
<text x="277" y="114.3">5</text>
<text x="277" y="116.8">6</text>
<text x="277" y="119.4">7</text>
<text x="45.2" y="123.2">9</text>
<text x="89.1" y="121.9">8</text>
<text x="233.2" y="123.2">9</text>
<text x="277" y="121.9">8</text>
<text x="36.6" y="127.7" transform="rotate(-90 36.6 127.7)">8</text>
<text x="125.9" y="130.8">1</text>
<text x="224.5" y="127.7" transform="rotate(-90 224.5 127.7)">8</text>
<text x="10.4" y="135.9">C</text>
<text x="125.9" y="133.3">2</text>
<text x="125.9" y="135.9">3</text>
<text x="285.4" y="135.9">C</text>
<text x="125.9" y="138.4">4</text>
<text x="125.9" y="141">5</text>
<text x="125.9" y="143.5">6</text>
<text x="38.9" y="166.4">3</text>
<text x="51.6" y="166.4">1</text>
<text x="45.5" y="173.5" transform="rotate(-90 45.5 173.5)">2</text>
<text x="148.1" y="170.2">1</text>
<text x="77" y="177">1</text>
<text x="77" y="179.6">2</text>
<text x="87.1" y="179.6">3</text>
<text x="87.1" y="177">4</text>
<text x="148.1" y="177.8">2</text>
<text x="148.1" y="175.3">3</text>
<text x="10.4" y="185.9">D</text>
<text x="18.8" y="182.3" transform="rotate(-90 18.8 182.3)">1</text>
<text x="21.3" y="182.3" transform="rotate(-90 21.3 182.3)">3</text>
<text x="23.9" y="182.3" transform="rotate(-90 23.9 182.3)">2</text>
<text x="139.4" y="184.9" transform="rotate(-90 139.4 184.9)">6</text>
<text x="142" y="184.9" transform="rotate(-90 142 184.9)">5</text>
<text x="148.1" y="180.3">4</text>
<text x="285.4" y="185.9">D</text>
<text x="35" y="199.9">1</text>
<text x="85" y="199.9">2</text>
<text x="135" y="199.9">3</text>
<text x="185" y="199.9">4</text>
<text x="235" y="199.9">5</text>
<text x="285" y="199.9">6</text>
</g>
<g font-size="1.8">
<text x="128.3" y="17.8">P8</text>
<text x="143.5" y="17.8">P7</text>
<text x="158.7" y="19">P6</text>
<text x="172.7" y="19">P5</text>
<text x="188" y="20.3">P4</text>
<text x="134.4" y="28.2" transform="rotate(-90 134.4 28.2)">QH</text>
<text x="149.6" y="29.5" transform="rotate(-90 149.6 29.5)">QG</text>
<text x="16.5" y="35.6">PIN4</text>
<text x="164.8" y="30.7" transform="rotate(-90 164.8 30.7)">QF</text>
<text x="178.8" y="30.7" transform="rotate(-90 178.8 30.7)">QE</text>
<text x="194.1" y="30.7" transform="rotate(-90 194.1 30.7)">QD</text>
<text x="207" y="35.6">QH2</text>
<text x="16.5" y="40.6">PIN2</text>
<text x="115.6" y="41.9">P5</text>
<text x="115.6" y="36.8">P7</text>
<text x="149.5" y="39">R34QB</text>
<text x="149.5" y="36.5">R33QA</text>
<text x="149.5" y="41.6">R35QC</text>
<text x="158.7" y="36.8">P1</text>
<text x="175.3" y="36.8">P2</text>
<text x="188" y="36.8">P3</text>
<text x="208.3" y="40.6">SRCLK 11</text>
<text x="149.5" y="46.7">R37QE</text>
<text x="149.5" y="44.1">R36QD</text>
<text x="12.7" y="48.3">PIN3</text>
<text x="115.6" y="49.5">P6</text>
<text x="149.5" y="51.7">R39QG</text>
<text x="149.5" y="49.2">R38QF</text>
<text x="166.1" y="48.5" transform="rotate(-90 166.1 48.5)">QA</text>
<text x="181.4" y="48.5" transform="rotate(-90 181.4 48.5)">QB</text>
<text x="194.1" y="48.5" transform="rotate(-90 194.1 48.5)">QC</text>
<text x="209.5" y="48.3">RCLK 12</text>
<text x="149.5" y="54.3">R40QH</text>
<text x="189.2" y="55.9">P1</text>
<text x="189.2" y="58.4">P2</text>
<text x="189.2" y="61">P3</text>
<text x="189.2" y="63.5">P4</text>
<text x="189.2" y="66">P5</text>
<text x="189.2" y="68.6">P6</text>
<text x="189.2" y="71.1">P7</text>
<text x="189.2" y="73.7">P8</text>
<text x="20.3" y="105.4">SRCLK 11</text>
<text x="16.5" y="113">RCLK</text>
<text x="48.3" y="123.2">QH2</text>
<text x="121.7" y="120.9" transform="rotate(-90 121.7 120.9)">P7</text>
<text x="124.2" y="120.9" transform="rotate(-90 124.2 120.9)">P6</text>
<text x="126.7" y="120.9" transform="rotate(-90 126.7 120.9)">P5</text>
<text x="129.3" y="122.2" transform="rotate(-90 129.3 122.2)">PIN4</text>
<text x="131.8" y="122.2" transform="rotate(-90 131.8 122.2)">PIN2</text>
<text x="134.4" y="122.2" transform="rotate(-90 134.4 122.2)">PIN3</text>
<text x="136.9" y="122.2" transform="rotate(-90 136.9 122.2)">TX</text>
<text x="139.4" y="122.2" transform="rotate(-90 139.4 122.2)">RX</text>
<text x="116.8" y="141">TX</text>
<text x="120.6" y="138.4">RX</text>
<text x="22.9" y="166.4">VIN</text>
<text x="63.5" y="166.4">12_5_S</text>
<text x="18.8" y="169.2" transform="rotate(-90 18.8 169.2)">VIN</text>
<text x="160" y="170.2">USB_S</text>
<text x="92.7" y="177.8">USB_S</text>
<text x="92.7" y="175.3">12_5_S</text>
</g>
<g font-size="1.8" fill="#008484">
<text x="132.9" y="16.4">BJT</text>
<text x="133.5" y="14.1">Q1</text>
<text x="148.2" y="16.4">BJT</text>
<text x="148.7" y="14.1">Q2</text>
<text x="163.4" y="17.6">BJT</text>
<text x="163.9" y="15.3">Q3</text>
<text x="177.4" y="17.6">BJT</text>
<text x="177.9" y="15.3">Q5</text>
<text x="193.1" y="16.6">Q7</text>
<text x="66.5" y="20.8">220ohm</text>
<text x="68.7" y="18.5">R1</text>
<text x="192.6" y="18.9">BJT</text>
<text x="254.5" y="20.8">220ohm</text>
<text x="256.2" y="18.5">R17</text>
<text x="37.9" y="24.5" transform="rotate(-90 37.9 24.5)">+5V</text>
<text x="66.5" y="28.5">220ohm</text>
<text x="68.7" y="26.2">R2</text>
<text x="120.1" y="29.6">+5V</text>
<text x="129.7" y="28.1">U5</text>
<text x="139.1" y="26.9">GND</text>
<text x="154.4" y="28.2">GND</text>
<text x="169.6" y="28.2">GND</text>
<text x="183.6" y="28.2">GND</text>
<text x="198.8" y="29.5">GND</text>
<text x="223.6" y="25.7">+5V</text>
<text x="254.5" y="28.5">220ohm</text>
<text x="256.2" y="26.2">R18</text>
<text x="68.7" y="33.8">R3</text>
<text x="164.7" y="35.4">BJT</text>
<text x="165.2" y="33.1">Q4</text>
<text x="179.9" y="35.4">BJT</text>
<text x="180.4" y="33.1">Q6</text>
<text x="192.6" y="35.4">BJT</text>
<text x="193.1" y="33.1">Q8</text>
<text x="230" y="31.4">U3</text>
<text x="256.2" y="33.8">R19</text>
<text x="29.7" y="41.5">SRCLK</text>
<text x="29.7" y="36.4">SER</text>
<text x="37.5" y="37.5" transform="rotate(-90 37.5 37.5)">VCC</text>
<text x="41.3" y="39">QB</text>
<text x="41.3" y="36.4">QA</text>
<text x="41.3" y="41.5">QC</text>
<text x="66.5" y="36.1">220ohm</text>
<text x="68.7" y="41.4">R4</text>
<text x="123.7" y="37.7">SER</text>
<text x="131.4" y="38.8" transform="rotate(-90 131.4 38.8)">VCC</text>
<text x="135.3" y="40.3">QB</text>
<text x="135.3" y="37.7">QA</text>
<text x="146.4" y="40.3">1k</text>
<text x="146.4" y="37.8">1k</text>
<text x="217.7" y="41.5">SRCLK</text>
<text x="217.7" y="36.4">SER</text>
<text x="225.4" y="37.5" transform="rotate(-90 225.4 37.5)">VCC</text>
<text x="229.3" y="39">QB</text>
<text x="229.3" y="36.4">QA</text>
<text x="229.3" y="41.5">QC</text>
<text x="254.5" y="36.1">220ohm</text>
<text x="256.2" y="41.4">R20</text>
<text x="29.7" y="44.1">SRCLR</text>
<text x="37" y="42.8">U1</text>
<text x="41.3" y="44.1">QD</text>
<text x="41.4" y="46.6">QE</text>
<text x="66.5" y="43.7">220ohm</text>
<text x="123.7" y="45.3">SRCLR</text>
<text x="123.7" y="42.8">SRCLK</text>
<text x="135.3" y="42.8">QC</text>
<text x="135.3" y="45.3">QD</text>
<text x="135.4" y="47.9">QE</text>
<text x="146.4" y="47.9">1k</text>
<text x="146.4" y="45.4">1k</text>
<text x="146.4" y="42.8">1k</text>
<text x="169.6" y="46">GND</text>
<text x="184.9" y="46">GND</text>
<text x="198.8" y="46">GND</text>
<text x="217.7" y="44.1">SRCLR</text>
<text x="229.3" y="44.1">QD</text>
<text x="229.3" y="46.6">QE</text>
<text x="254.5" y="43.7">220ohm</text>
<text x="282.6" y="45.9" transform="rotate(-90 282.6 45.9)">SRC</text>
<text x="29.7" y="49.1">RCLK</text>
<text x="29.7" y="51.7">OE</text>
<text x="38.8" y="53.5" transform="rotate(-90 38.8 53.5)">74HC595</text>
<text x="41.2" y="51.7">QG</text>
<text x="41.5" y="49.1">QF</text>
<text x="66.5" y="51.3">220ohm</text>
<text x="68.7" y="49">R5</text>
<text x="93.6" y="48.5">J1</text>
<text x="95.9" y="53.6" transform="rotate(-90 95.9 53.6)">SRA</text>
<text x="123.7" y="50.4">RCLK</text>
<text x="123.7" y="53">OE</text>
<text x="132.8" y="52.2" transform="rotate(-90 132.8 52.2)">74HC595</text>
<text x="135.2" y="53">QG</text>
<text x="135.5" y="50.4">QF</text>
<text x="146.4" y="53">1k</text>
<text x="146.4" y="50.5">1k</text>
<text x="217.7" y="49.1">RCLK</text>
<text x="217.7" y="51.7">OE</text>
<text x="225.5" y="52.2" transform="rotate(-90 225.5 52.2)">74HC595</text>
<text x="229.2" y="51.7">QG</text>
<text x="229.4" y="49.1">QF</text>
<text x="254.5" y="51.3">220ohm</text>
<text x="256.2" y="49">R21</text>
<text x="281.6" y="48.5">J3</text>
<text x="40.9" y="59.3">QH'</text>
<text x="41.3" y="54.2">QH</text>
<text x="66.5" y="58.9">220ohm</text>
<text x="68.7" y="56.6">R6</text>
<text x="135.3" y="55.5">QH</text>
<text x="146.4" y="55.5">1k</text>
<text x="228.8" y="59.3">QH'</text>
<text x="229.3" y="54.2">QH</text>
<text x="254.5" y="58.9">220ohm</text>
<text x="256.2" y="56.6">R22</text>
<text x="37.5" y="60.7" transform="rotate(-90 37.5 60.7)">GND</text>
<text x="68.7" y="64.3">R7</text>
<text x="131.4" y="62" transform="rotate(-90 131.4 62)">GND</text>
<text x="134.8" y="60.6">QH'</text>
<text x="200.3" y="65">J5</text>
<text x="225.4" y="60.7" transform="rotate(-90 225.4 60.7)">GND</text>
<text x="256.2" y="64.3">R23</text>
<text x="35" y="71.4">GND</text>
<text x="66.5" y="66.6">220ohm</text>
<text x="68.7" y="71.9">R8</text>
<text x="188.6" y="68.8" transform="rotate(-90 188.6 68.8)">ROW SW</text>
<text x="210.9" y="70">PWR_FLAG</text>
<text x="223" y="71.4">GND</text>
<text x="254.5" y="66.6">220ohm</text>
<text x="256.2" y="71.9">R24</text>
<text x="66.5" y="74.2">220ohm</text>
<text x="129" y="72.6">GND</text>
<text x="254.5" y="74.2">220ohm</text>
<text x="68.7" y="83.3">R9</text>
<text x="186.8" y="82.9">PWR_FLAG</text>
<text x="256.2" y="83.3">R25</text>
<text x="37.9" y="89.3" transform="rotate(-90 37.9 89.3)">+5V</text>
<text x="66.5" y="85.6">220ohm</text>
<text x="254.5" y="85.6">220ohm</text>
<text x="66.5" y="93.2">220ohm</text>
<text x="68.2" y="90.9">R10</text>
<text x="132.7" y="93" transform="rotate(-90 132.7 93)">PE3</text>
<text x="135.3" y="93" transform="rotate(-90 135.3 93)">PE2</text>
<text x="137.8" y="93" transform="rotate(-90 137.8 93)">PE1</text>
<text x="140.3" y="93" transform="rotate(-90 140.3 93)">PE0</text>
<text x="183.5" y="94.5" transform="rotate(-90 183.5 94.5)">AREF</text>
<text x="225.9" y="90.6" transform="rotate(-90 225.9 90.6)">+5V</text>
<text x="254.5" y="93.2">220ohm</text>
<text x="256.2" y="90.9">R26</text>
<text x="25.6" y="97.5">U2</text>
<text x="29.7" y="101.2">SER</text>
<text x="41.3" y="101.2">QA</text>
<text x="66.5" y="100.9">220ohm</text>
<text x="68.2" y="98.5">R11</text>
<text x="110.7" y="101.4">U6</text>
<text x="139.7" y="100">ATmega328PB-AU</text>
<text x="217.3" y="96.2">U4</text>
<text x="217.7" y="101.2">SER</text>
<text x="229.3" y="101.2">QA</text>
<text x="254.5" y="100.9">220ohm</text>
<text x="256.2" y="98.5">R27</text>
<text x="29.7" y="106.3">SRCLK</text>
<text x="37.5" y="102.3" transform="rotate(-90 37.5 102.3)">VCC</text>
<text x="41.3" y="103.8">QB</text>
<text x="41.3" y="106.3">QC</text>
<text x="68.2" y="106.2">R12</text>
<text x="105.4" y="103.9" transform="rotate(-90 105.4 103.9)">GND</text>
<text x="117.3" y="102.5">GND</text>
<text x="182.4" y="105">AVCC</text>
<text x="183.7" y="102.5">VCC</text>
<text x="195.4" y="102.9">+5V</text>
<text x="217.7" y="106.3">SRCLK</text>
<text x="225.4" y="102.3" transform="rotate(-90 225.4 102.3)">VCC</text>
<text x="229.3" y="103.8">QB</text>
<text x="229.3" y="106.3">QC</text>
<text x="256.2" y="106.2">R28</text>
<text x="29.7" y="108.8">SRCLR</text>
<text x="29.7" y="113.9">RCLK</text>
<text x="41.3" y="108.8">QD</text>
<text x="41.4" y="111.4">QE</text>
<text x="41.5" y="113.9">QF</text>
<text x="66.5" y="108.5">220ohm</text>
<text x="68.2" y="113.8">R13</text>
<text x="93.6" y="113.3">J2</text>
<text x="217.7" y="108.8">SRCLR</text>
<text x="217.7" y="113.9">RCLK</text>
<text x="229.3" y="108.8">QD</text>
<text x="229.3" y="111.4">QE</text>
<text x="229.4" y="113.9">QF</text>
<text x="254.5" y="108.5">220ohm</text>
<text x="256.2" y="113.8">R29</text>
<text x="281.6" y="113.3">J4</text>
<text x="29.7" y="116.5">OE</text>
<text x="38.8" y="117" transform="rotate(-90 38.8 117)">74HC595</text>
<text x="41.2" y="116.5">QG</text>
<text x="41.3" y="119">QH</text>
<text x="66.5" y="116.1">220ohm</text>
<text x="94.7" y="118.3" transform="rotate(-90 94.7 118.3)">SRB</text>
<text x="122.6" y="114" transform="rotate(-90 122.6 114)">PD7</text>
<text x="125.1" y="114" transform="rotate(-90 125.1 114)">PD6</text>
<text x="127.6" y="114" transform="rotate(-90 127.6 114)">PD5</text>
<text x="130.2" y="114" transform="rotate(-90 130.2 114)">PD4</text>
<text x="132.7" y="114" transform="rotate(-90 132.7 114)">PD3</text>
<text x="135.3" y="114" transform="rotate(-90 135.3 114)">PD2</text>
<text x="137.8" y="114" transform="rotate(-90 137.8 114)">PD1</text>
<text x="140.3" y="114" transform="rotate(-90 140.3 114)">PD0</text>
<text x="145.4" y="114" transform="rotate(-90 145.4 114)">RESET/PC6</text>
<text x="148" y="114" transform="rotate(-90 148 114)">PC5</text>
<text x="150.5" y="114" transform="rotate(-90 150.5 114)">PC4</text>
<text x="153" y="114" transform="rotate(-90 153 114)">PC3</text>
<text x="155.6" y="114" transform="rotate(-90 155.6 114)">PC2</text>
<text x="158.1" y="114" transform="rotate(-90 158.1 114)">PC1</text>
<text x="160.7" y="114" transform="rotate(-90 160.7 114)">PC0</text>
<text x="165.7" y="114" transform="rotate(-90 165.7 114)">XTAL2/PB7</text>
<text x="168.3" y="114" transform="rotate(-90 168.3 114)">XTAL1/PB6</text>
<text x="170.8" y="114" transform="rotate(-90 170.8 114)">PB5</text>
<text x="173.4" y="114" transform="rotate(-90 173.4 114)">PB4</text>
<text x="175.9" y="114" transform="rotate(-90 175.9 114)">PB3</text>
<text x="178.4" y="114" transform="rotate(-90 178.4 114)">PB2</text>
<text x="181" y="114" transform="rotate(-90 181 114)">PB1</text>
<text x="183.5" y="114" transform="rotate(-90 183.5 114)">PB0</text>
<text x="217.7" y="116.5">OE</text>
<text x="225.5" y="117" transform="rotate(-90 225.5 117)">74HC595</text>
<text x="229.2" y="116.5">QG</text>
<text x="229.3" y="119">QH</text>
<text x="254.5" y="116.1">220ohm</text>
<text x="282.6" y="118.3" transform="rotate(-90 282.6 118.3)">SRD</text>
<text x="37.5" y="125.5" transform="rotate(-90 37.5 125.5)">GND</text>
<text x="40.9" y="124.1">QH'</text>
<text x="66.5" y="123.7">220ohm</text>
<text x="68.2" y="121.4">R14</text>
<text x="225.4" y="125.5" transform="rotate(-90 225.4 125.5)">GND</text>
<text x="228.8" y="124.1">QH'</text>
<text x="254.5" y="123.7">220ohm</text>
<text x="256.2" y="121.4">R30</text>
<text x="66.5" y="131.3">220ohm</text>
<text x="68.2" y="129">R15</text>
<text x="121.7" y="127.4" transform="rotate(-90 121.7 127.4)">+5V</text>
<text x="158" y="131.5" transform="rotate(-90 158 131.5)">Crystal</text>
<text x="254.5" y="131.3">220ohm</text>
<text x="256.2" y="129">R31</text>
<text x="35" y="136.1">GND</text>
<text x="68.2" y="136.6">R16</text>
<text x="108.9" y="136.6">R42</text>
<text x="130.5" y="137.4">J6</text>
<text x="155.3" y="136.8">22pf</text>
<text x="164.4" y="133.1">C1 Y1</text>
<text x="175.7" y="136.8">22pf</text>
<text x="177.1" y="133.1">C2</text>
<text x="223" y="136.1">GND</text>
<text x="256.2" y="136.6">R32</text>
<text x="66.5" y="139">220ohm</text>
<text x="109.9" y="139">R</text>
<text x="116.8" y="138.2" transform="rotate(-90 116.8 138.2)">GND</text>
<text x="134" y="142.2" transform="rotate(-90 134 142.2)">BT SENSOR</text>
<text x="165.8" y="143.8">GND</text>
<text x="254.5" y="139">220ohm</text>
<text x="107.5" y="149.5">R41</text>
<text x="107.4" y="151.8">2K</text>
<text x="44.6" y="161.2">U7</text>
<text x="151.6" y="159">GND</text>
<text x="39.4" y="163.5">L78L05_SOT89</text>
<text x="40.9" y="167.3">IN</text>
<text x="46.8" y="167.3">OUT</text>
<text x="103.6" y="162.8">GND</text>
<text x="137.8" y="166.6">USB_B_Micro</text>
<text x="142.7" y="164.3">J9</text>
<text x="156.8" y="166">C5</text>
<text x="34.9" y="171.2">C3</text>
<text x="35.1" y="173.5">10uf</text>
<text x="46.4" y="171.4" transform="rotate(-90 46.4 171.4)">GND</text>
<text x="61.5" y="171.2">C4</text>
<text x="61.6" y="173.5">1uf</text>
<text x="77.2" y="171.7">SW_DIP_x02</text>
<text x="80.6" y="169.4">SW1</text>
<text x="141.4" y="171.1">VBUS</text>
<text x="157" y="168.3">10uf</text>
<text x="20.8" y="174.2">GND</text>
<text x="65.5" y="177">+5V</text>
<text x="144" y="176.1">D+</text>
<text x="43.9" y="184.4">GND</text>
<text x="140.3" y="182.1" transform="rotate(-90 140.3 182.1)">Shield</text>
<text x="142.9" y="182.1" transform="rotate(-90 142.9 182.1)">GND</text>
<text x="144.5" y="181.2">ID</text>
<text x="26.6" y="186.2">J7</text>
<text x="27.1" y="188.5">Barrel_Jack_Switch</text>
<text x="139.1" y="194.6">GND</text>
</g>
<text font-size="1.8" fill="#0000c2" x="36.8" y="153.7">POWER CIRCUIT</text>
</svg>
